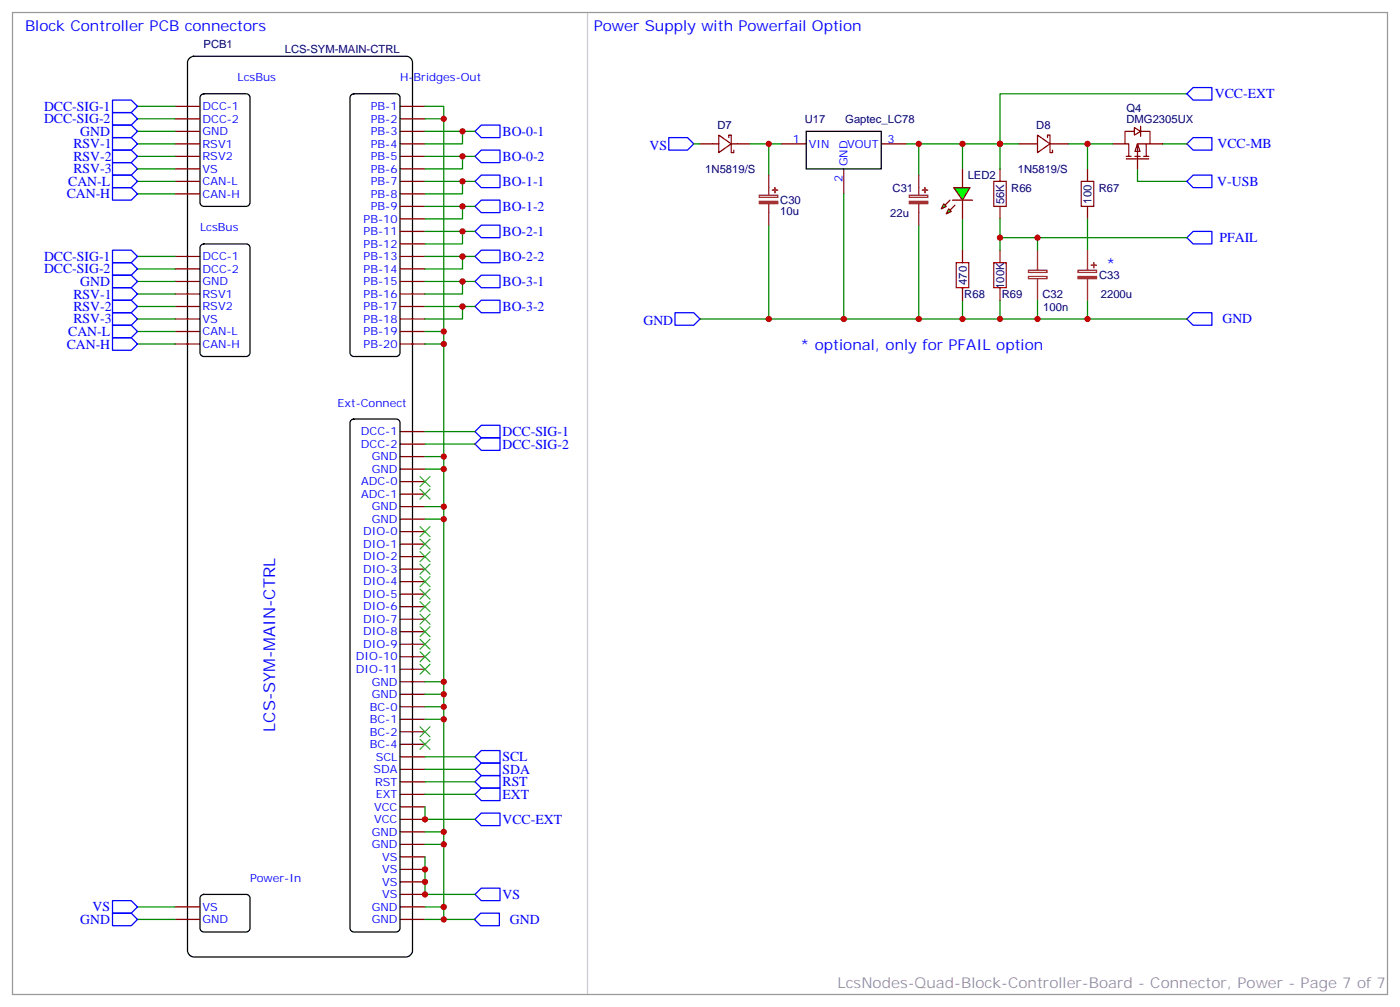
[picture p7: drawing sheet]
<svg xmlns="http://www.w3.org/2000/svg" width="395mm" height="284mm" viewBox="0 0 395 284" stroke-linecap="round" stroke-linejoin="round" font-family="sans-serif">
<path d="M336.7 38.8h5.3v3.5h-5.3l-1.7-1.7z" fill="none" stroke="#00f" stroke-width=".35"/>
<path d="M321 47.6v3.6h14.1M328.1 40.6h7" fill="none" stroke="#008700" stroke-width=".35"/>
<path d="M321.9 35.6v2.9" fill="none" stroke="#870000" stroke-width=".35"/>
<path d="M320.1 36l1.8 1-1.8 1.1z" fill="#fff" stroke="#870000" stroke-width=".35"/>
<g fill="none" stroke="#870000" stroke-width=".35">
<path d="M202.8 38.1l3.6 2.5-3.6 2.4zM205.7 38.8v-.7h.7v4.9h.7v-.7M292.8 38.1l3.5 2.5-3.5 2.4zM295.6 38.8v-.7h.7v4.9h.7v-.7M320 37h-2.5v3.6h1.1v3.5M322.1 37h2.5v3.6h-3.6v7M197.6 40.6h5.2M206.4 40.6h5.3M220.5 40.6h7M238.1 47.6v7.1M248.7 40.6h7.1M271.6 47.6v5.3"/>
<path d="M271.6 56.4v5.3M282.2 47.6v3.6M282.2 58.2v3.5M287.5 40.6h5.3M296.3 40.6h5.3M306.9 47.6v3.6M306.9 58.2v3.5M314 40.6h3.5M317.9 44.1h1.4M317.9 44.8h6.3M320.3 44.1h1.4M321 40.6l.7 2.1h-1.4z"/>
<path d="M322.8 44.1h1.4M323.5 40.6v3.5M324.6 40.6h3.5M271.6 70.6v3.5M282.2 70.6v3.5M271.6 81.1v3.6M282.2 81.1v3.6"/>
</g>
<path d="M188.7 38.8h5.3l1.8 1.8-1.8 1.7h-5.3zM336.7 24.7h5.3v3.5h-5.3l-1.7-1.7zM336.7 49.4h5.3v3.5h-5.3l-1.7-1.7zM336.7 65.3h5.3v3.5h-5.3l-1.7-1.8zM190.5 88.2h5.3l1.8 1.8-1.8 1.7h-5.3zM336.7 88.2h5.3v3.5h-5.3l-1.7-1.7z" fill="none" stroke="#00f" stroke-width=".35"/>
<g fill="none" stroke="#008700" stroke-width=".35">
<path d="M335.1 26.5h-52.9v14.1M195.8 40.6h1.8M211.7 40.6h8.8M217 40.6v8.8M238.1 54.7v35.3M255.8 40.6h3.5M271.6 40.6v7M282.2 40.6h-22.9v8.8M282.2 40.6h5.3M282.2 40.6v7M301.6 40.6h12.4M306.9 40.6v7"/>
<path d="M217 63.5v26.5M259.3 63.5v26.5M271.6 61.7v8.9M282.2 61.7v8.9M282.2 67h52.9M292.8 67v3.6M306.9 61.7v8.9M197.6 90h137.5M271.6 84.7v5.3M282.2 84.7v5.3M292.8 84.7v5.3M306.9 84.7v5.3"/>
</g>
<path d="M227.5 37h21.2v10.6h-21.2z" fill="none" stroke="#000" stroke-width=".35"/>
<path d="M280.5 51.2h3.5v7h-3.5zM305.2 51.2h3.5v7h-3.5zM269.9 74.1h3.5v7h-3.5zM280.5 74.1h3.5v7h-3.5z" fill="none" stroke="#a10000" stroke-width=".35"/>
<g fill="none" stroke="#8c2424" stroke-width=".35">
<path d="M214.3 55h5.2v.7h-5.2zM217 49.4v5.6M217 57.5v6M256.6 55h5.2v.7h-5.2zM259.3 49.4v5.6M259.3 57.5v6M290.3 78h5.2v.6h-5.2zM290.3 76.2h5.2v.6h-5.2zM292.8 70.6v5.6M292.8 78.7v6M304.3 76.2h5.2v.6h-5.2zM306.9 70.6v5.6"/>
<path d="M306.9 78.7v6"/>
</g>
<g fill="#8c2424" stroke="#8c2424" stroke-width=".35">
<path d="M214.3 56.8h5.2v.6h-5.2z"/>
<path d="M218 53.6l1.4 .1z"/>
<path d="M218.7 52.9v1.4z"/>
<path d="M256.6 56.8h5.2v.6h-5.2z"/>
<path d="M260.3 53.6l1.5 .1z"/>
<path d="M261 52.9l.1 1.4z"/>
<path d="M304.3 78h5.2v.6h-5.2z"/>
<path d="M308 74.8h1.4z"/>
<path d="M308.6 74.1l.1 1.4z"/>
</g>
<path d="M165.8 3.5v277" fill="none" stroke="#ccc" stroke-width=".35"/>
<g fill="#0f0" stroke="#870000" stroke-width=".35">
<path d="M267.8 58.9l.7 .7-1.4 .7z"/>
<path d="M266.3 57.5l.8 .7-1.5 .7z"/>
</g>
<g fill="#870000" stroke="#870000" stroke-width=".35">
<path d="M269.5 57.9l-1.4 1.4z"/>
<path d="M268.1 56.4l-1.4 1.5z"/>
</g>
<path d="M268.8 56.4h5.7z" fill="#f00" stroke="#870000" stroke-width=".35"/>
<path d="M269.2 52.9h4.6l-2.2 3.5z" fill="#0f0" stroke="#870000" stroke-width=".35"/>
<path d="M3.5 3.5h388.1v277h-388.1z" fill="none" stroke="#999" stroke-width=".35"/>
<path d="M53.5 16.4l1.2-.5h60a1.76 1.76 0 0 1 1.7 1.7v250.5a1.89 1.89 0 0 1-1.7 1.8h-60a1.89 1.89 0 0 1-1.8-1.8v-250.5z" fill="#fff" stroke="#000" stroke-width=".35"/>
<path d="M56.7 26.9l.8-.4h12l.6 .2 .4 .5 .1 30-.3 .6-.5 .4h-12.3l-.6-.2-.4-.6-.1-29.9zM99 26.9l.8-.4h12l.7 .2 .3 .5 .1 72.3-.2 .6-.9 .4h-12l-.6-.2-.4-.8v-72zM56.7 69.2l.8-.4h12l.6 .2 .4 .5 .1 30-.3 .6-.5 .4h-12.3l-.6-.2-.4-.5-.1-30zM99 118.6l.8-.4h12l.9 .4 .2 .6v142.6l-.2 .6-.9 .4h-12l-.6-.2-.4-.8v-142.6zM56.7 252.7l.8-.5h12l.6 .2 .5 .9v8.5l-.3 .6-.8 .4h-12l-.6-.2-.5-.8v-8.5z" fill="none" stroke="#000" stroke-width=".35"/>
<g fill="none" stroke="#870000" stroke-width=".35">
<path d="M49.4 30h7M49.4 33.5h7M49.4 37h7M112.9 30h7M112.9 33.5h7M112.9 37h7M49.4 40.6h7M49.4 44.1h7M49.4 47.6h7M49.4 51.2h7M49.4 54.7h7M112.9 40.6h7"/>
<path d="M112.9 44.1h7M112.9 47.6h7M112.9 51.2h7M112.9 54.7h7M112.9 58.2h7M49.4 79.4h7M49.4 75.8h7M49.4 72.3h7M112.9 79.4h7M112.9 75.8h7M112.9 72.3h7M112.9 61.7h7"/>
<path d="M112.9 65.3h7M112.9 68.8h7M49.4 97h7M49.4 93.5h7M49.4 90h7M49.4 86.4h7M49.4 82.9h7M112.9 97h7M112.9 93.5h7M112.9 90h7M112.9 86.4h7M112.9 82.9h7"/>
<path d="M112.9 121.7h7M112.9 125.2h7M112.9 128.8h7M112.9 132.3h7M112.9 135.8h7M112.9 139.3h7M112.9 142.9h7M112.9 146.4h7M112.9 149.9h7M112.9 153.5h7M112.9 157h7M112.9 160.5h7"/>
<path d="M112.9 164h7M112.9 167.6h7M112.9 171.1h7M112.9 174.6h7M112.9 178.2h7M112.9 181.7h7M112.9 185.2h7M112.9 188.7h7M112.9 192.3h7M112.9 195.8h7M112.9 199.3h7M112.9 202.8h7"/>
<path d="M112.9 206.4h7M112.9 209.9h7M112.9 213.4h7M112.9 217h7M112.9 220.5h7M112.9 224h7M112.9 227.5h7M112.9 231.1h7M112.9 234.6h7M112.9 238.1h7M49.4 255.8h7M49.4 259.3h7"/>
<path d="M112.9 255.8h7M112.9 259.3h7M112.9 241.7h7M112.9 245.2h7M112.9 248.7h7M112.9 252.2h7"/>
</g>
<g fill="none" stroke="#008700" stroke-width=".35">
<path d="M38.8 30h10.6M38.8 33.5h10.6M38.8 37h10.6M119.9 30h5.3v98.8M119.9 33.5h5.3M119.9 37h14.2M130.5 37v3.6h-10.6M38.8 40.6h10.6M38.8 44.1h10.6M38.8 51.2h10.6M38.8 54.7h10.6M38.8 47.6h10.6"/>
<path d="M119.9 44.1h14.2M119.9 51.2h14.2M119.9 58.2h14.2M130.5 44.1v3.5h-10.6M130.5 51.2v3.5h-10.6M130.5 58.2v3.5h-10.6M38.8 72.3h10.6M38.8 75.8h10.6M38.8 79.4h10.6M119.9 65.3h14.2M119.9 72.3h14.2M119.9 79.4h14.2"/>
<path d="M130.5 65.3v3.5h-10.6M130.5 72.3v3.5h-10.6M130.5 79.4v3.5h-10.6M38.8 82.9h10.6M38.8 86.4h10.6M38.8 93.5h10.6M38.8 97h10.6M38.8 90h10.6M119.9 93.5h5.3M119.9 97h5.3M119.9 86.4h14.2M130.5 86.4v3.6h-10.6"/>
<path d="M119.9 128.8h5.3v130.5M119.9 132.3h5.3M119.9 125.2h14.2M119.9 121.7h14.2M119.9 146.4h5.3M119.9 142.9h5.3M119.9 195.8h5.3M119.9 192.3h5.3M119.9 199.3h5.3M119.9 202.8h5.3M119.9 213.4h14.2M119.9 217h14.2"/>
<path d="M119.9 227.5v3.6h14.2M119.9 234.6h5.3M119.9 238.1h5.3M119.9 220.5h14.2M119.9 224h14.2M38.8 255.8h10.6M38.8 259.3h10.6M119.9 241.7v10.5h14.2M119.9 255.8h5.3M119.9 259.3h14.2"/>
</g>
<g fill="none" stroke="#00f" stroke-width=".35">
<path d="M31.7 28.2h5.3l1.8 1.8-1.8 1.8h-5.3zM31.7 31.8h5.3l1.8 1.7-1.8 1.8h-5.3zM31.7 35.3h5.3l1.8 1.7-1.8 1.8h-5.3zM31.7 38.8h5.3l1.8 1.8-1.8 1.7h-5.3zM134.1 37l1.7-1.7h5.3v3.5h-5.3zM31.7 42.3h5.3l1.8 1.8-1.8 1.8h-5.3zM31.7 49.4h5.3l1.8 1.8-1.8 1.7h-5.3zM31.7 52.9h5.3l1.8 1.8-1.8 1.7h-5.3zM31.7 45.9h5.3l1.8 1.7-1.8 1.8h-5.3zM134.1 44.1l1.7-1.8h5.3v3.6h-5.3zM134.1 58.2l1.7-1.8h5.3v3.6h-5.3zM134.1 51.2l1.7-1.8h5.3v3.5h-5.3z"/>
<path d="M31.7 70.6h5.3l1.8 1.7-1.8 1.8h-5.3zM31.7 74.1h5.3l1.8 1.7-1.8 1.8h-5.3zM31.7 77.6h5.3l1.8 1.8-1.8 1.7h-5.3zM134.1 79.4l1.7-1.8h5.3v3.5h-5.3zM134.1 72.3l1.7-1.7h5.3v3.5h-5.3zM134.1 65.3l1.7-1.8h5.3v3.5h-5.3zM31.7 81.1h5.3l1.8 1.8-1.8 1.8h-5.3zM31.7 84.7h5.3l1.8 1.7-1.8 1.8h-5.3zM31.7 91.7h5.3l1.8 1.8-1.8 1.7h-5.3zM31.7 95.2h5.3l1.8 1.8-1.8 1.8h-5.3zM31.7 88.2h5.3l1.8 1.8-1.8 1.7h-5.3zM134.1 86.4l1.7-1.7h5.3v3.5h-5.3z"/>
<path d="M134.1 125.2l1.7-1.7h5.3v3.5h-5.3zM134.1 121.7l1.7-1.8h5.3v3.6h-5.3zM134.1 213.4l1.7-1.7h5.3v3.5h-5.3zM134.1 217l1.7-1.8h5.3v3.5h-5.3zM134.1 231.1l1.7-1.8h5.3v3.5h-5.3zM134.1 220.5l1.7-1.8h5.3v3.5h-5.3zM134.1 224l1.7-1.8h5.3v3.6h-5.3zM31.7 254h5.3l1.8 1.8-1.8 1.7h-5.3zM31.7 257.5h5.3l1.8 1.8-1.8 1.8h-5.3zM133.9 259.3l1.7-1.8h5.3v3.6h-5.3zM134.1 252.2l1.7-1.7h5.3v3.5h-5.3z"/>
</g>
<g fill="none" stroke="#3c3" stroke-width=".35">
<path d="M118.5 137.9l2.9 2.9M118.5 134.4l2.9 2.8M121.4 137.9l-2.9 2.9M121.4 134.4l-2.9 2.8M118.5 159.1l2.9 2.8M118.5 155.6l2.9 2.8M118.5 152l2.9 2.9M118.5 148.5l2.9 2.8M121.4 159.1l-2.9 2.8M121.4 155.6l-2.9 2.8M121.4 152l-2.9 2.9M121.4 148.5l-2.9 2.8"/>
<path d="M118.5 176.7l2.9 2.9M118.5 173.2l2.9 2.8M118.5 169.7l2.9 2.8M118.5 166.2l2.9 2.8M118.5 162.6l2.9 2.9M121.4 176.7l-2.9 2.9M121.4 173.2l-2.9 2.8M121.4 169.7l-2.9 2.8M121.4 166.2l-2.9 2.8M121.4 162.6l-2.9 2.9M118.5 187.3l2.9 2.8M118.5 183.8l2.9 2.8"/>
<path d="M118.5 180.3l2.9 2.8M121.4 187.3l-2.9 2.8M121.4 183.8l-2.9 2.8M121.4 180.3l-2.9 2.8M118.5 208.5l2.9 2.8M118.5 205l2.9 2.8M121.4 208.5l-2.9 2.8M121.4 205l-2.9 2.8"/>
</g>
<g fill="#c00">
<circle cx="259.3" cy="40.6" r=".88"/>
<circle cx="282.2" cy="40.6" r=".88"/>
<circle cx="259.3" cy="90" r=".88"/>
<circle cx="282.2" cy="67" r=".88"/>
<circle cx="238.1" cy="90" r=".88"/>
<circle cx="217" cy="40.6" r=".88"/>
<circle cx="306.9" cy="40.6" r=".88"/>
<circle cx="292.8" cy="67" r=".88"/>
<circle cx="217" cy="90" r=".88"/>
<circle cx="282.2" cy="90" r=".88"/>
<circle cx="306.9" cy="90" r=".88"/>
<circle cx="292.8" cy="90" r=".88"/>
<circle cx="271.6" cy="40.6" r=".88"/>
<circle cx="271.6" cy="90" r=".88"/>
<circle cx="125.2" cy="195.8" r=".88"/>
<circle cx="125.2" cy="192.3" r=".88"/>
<circle cx="125.2" cy="202.8" r=".88"/>
<circle cx="125.2" cy="199.3" r=".88"/>
<circle cx="125.2" cy="132.3" r=".88"/>
<circle cx="125.2" cy="146.4" r=".88"/>
<circle cx="125.2" cy="142.9" r=".88"/>
<circle cx="119.9" cy="231.1" r=".88"/>
<circle cx="125.2" cy="234.6" r=".88"/>
<circle cx="125.2" cy="238.1" r=".88"/>
<circle cx="125.2" cy="255.8" r=".88"/>
<circle cx="119.9" cy="252.2" r=".88"/>
<circle cx="119.9" cy="248.7" r=".88"/>
<circle cx="119.9" cy="245.2" r=".88"/>
<circle cx="125.2" cy="259.3" r=".88"/>
<circle cx="125.2" cy="128.8" r=".88"/>
<circle cx="125.2" cy="33.5" r=".88"/>
<circle cx="125.2" cy="93.5" r=".88"/>
<circle cx="125.2" cy="97" r=".88"/>
<circle cx="130.5" cy="37" r=".88"/>
<circle cx="130.5" cy="44.1" r=".88"/>
<circle cx="130.5" cy="51.2" r=".88"/>
<circle cx="130.5" cy="58.2" r=".88"/>
<circle cx="130.5" cy="65.3" r=".88"/>
<circle cx="130.5" cy="72.3" r=".88"/>
<circle cx="130.5" cy="79.4" r=".88"/>
<circle cx="130.5" cy="86.4" r=".88"/>
</g>
<text font-size="4.6" fill="#00f" x="77.6" y="206.4" transform="rotate(-90 77.6 206.4)">LCS-SYM-MAIN-CTRL</text>
<g font-size="4.2" fill="#00f">
<text x="7.1" y="8.8">Block Controller PCB connectors</text>
<text x="167.6" y="8.8">Power Supply with Powerfail Option</text>
<text x="312.2" y="75.8">*</text>
<text x="225.8" y="98.8">* optional, only for PFAIL option</text>
</g>
<text font-size="4.2" fill="#999" x="236.4" y="278.7">LcsNodes-Quad-Block-Controller-Board - Connector, Power - Page 7 of 7</text>
<g font-size="3.9" fill="#00f">
<text x="342.9" y="27.8">VCC-EXT</text>
<text x="12.4" y="31.2">DCC-SIG-1</text>
<text x="12.4" y="34.8">DCC-SIG-2</text>
<text x="20.7" y="41.9">RSV-1</text>
<text x="22.7" y="38.3">GND</text>
<text x="141.8" y="38.3">BO-0-1</text>
<text x="343.6" y="41.9">VCC-MB</text>
<text x="20.7" y="45.4">RSV-2</text>
<text x="141.8" y="45.3">BO-0-2</text>
<text x="183.3" y="42.3">VS</text>
<text x="19.2" y="52.4">CAN-L</text>
<text x="20.7" y="48.9">RSV-3</text>
<text x="141.8" y="52.4">BO-1-1</text>
<text x="343.5" y="52.5">V-USB</text>
<text x="18.8" y="56">CAN-H</text>
<text x="141.8" y="59.4">BO-1-2</text>
<text x="141.8" y="66.5">BO-2-1</text>
<text x="344.2" y="68.3">PFAIL</text>
<text x="12.4" y="73.6">DCC-SIG-1</text>
<text x="12.4" y="77.1">DCC-SIG-2</text>
<text x="141.8" y="73.5">BO-2-2</text>
<text x="22.7" y="80.6">GND</text>
<text x="141.8" y="80.6">BO-3-1</text>
<text x="20.7" y="84.2">RSV-1</text>
<text x="20.7" y="87.7">RSV-2</text>
<text x="141.8" y="87.6">BO-3-2</text>
<text x="19.2" y="94.8">CAN-L</text>
<text x="20.7" y="91.2">RSV-3</text>
<text x="181.6" y="91.7">GND</text>
<text x="345" y="91.2">GND</text>
<text x="18.8" y="98.3">CAN-H</text>
<text x="141.8" y="122.9">DCC-SIG-1</text>
<text x="141.8" y="126.6">DCC-SIG-2</text>
<text x="141.8" y="214.6">SCL</text>
<text x="141.8" y="218.2">SDA</text>
<text x="141.8" y="221.7">RST</text>
<text x="141.8" y="225.2">EXT</text>
<text x="141.8" y="232.4">VCC-EXT</text>
<text x="26.1" y="257">VS</text>
<text x="141.8" y="253.5">VS</text>
<text x="22.7" y="260.5">GND</text>
<text x="143.9" y="260.5">GND</text>
</g>
<g font-size="3.2" fill="#000080">
<text x="57.4" y="13.5">PCB1</text>
<text x="80.4" y="14.8">LCS-SYM-MAIN-CTRL</text>
<text x="227.1" y="34.7">U17</text>
<text x="238.5" y="34.7">Gaptec_LC78</text>
<text x="317.9" y="34.6">DMG2305UX</text>
<text x="317.9" y="31.5">Q4</text>
<text x="202.5" y="36.3">D7</text>
<text x="292.5" y="36.3">D8</text>
<text x="199.1" y="48.7">1N5819/S</text>
<text x="273.1" y="50.5">LED2</text>
<text x="287.2" y="48.7">1N5819/S</text>
<text x="220.2" y="57.6">C30</text>
<text x="251.9" y="54.1">C31</text>
<text x="283.4" y="57.6" transform="rotate(-90 283.4 57.6)">56K</text>
<text x="285.4" y="54.1">R66</text>
<text x="308.1" y="57.4" transform="rotate(-90 308.1 57.4)">100</text>
<text x="310.1" y="54">R67</text>
<text x="220.2" y="60.8">10u</text>
<text x="251.3" y="61.1">22u</text>
<text x="272.8" y="80.4" transform="rotate(-90 272.8 80.4)">470</text>
<text x="283.4" y="81.5" transform="rotate(-90 283.4 81.5)">100K</text>
<text x="310.2" y="78.8">C33</text>
<text x="272.1" y="84.1">R68</text>
<text x="282.7" y="84.1">R69</text>
<text x="294.2" y="84">C32</text>
<text x="294.4" y="87.6">100n</text>
<text x="310.7" y="84">2200u</text>
</g>
<g font-size="3.2" fill="#00f">
<text x="67" y="22.9">LcsBus</text>
<text x="112.9" y="22.9">H-Bridges-Out</text>
<text x="57.1" y="31">DCC-1</text>
<text x="57.1" y="34.6">DCC-2</text>
<text x="104.6" y="34.6">PB-2</text>
<text x="104.6" y="31">PB-1</text>
<text x="57.1" y="38.1">GND</text>
<text x="57.1" y="41.6">RSV1</text>
<text x="104.6" y="41.6">PB-4</text>
<text x="104.6" y="38.1">PB-3</text>
<text x="223.8" y="40.2">1</text>
<text x="228.2" y="41.6">VIN</text>
<text x="239.1" y="41.6">VOUT</text>
<text x="250.5" y="40.2">3</text>
<text x="57.1" y="45.2">RSV2</text>
<text x="104.6" y="45.2">PB-5</text>
<text x="239.2" y="46.9" transform="rotate(-90 239.2 46.9)">GND</text>
<text x="57.1" y="48.7">VS</text>
<text x="57.1" y="52.2">CAN-L</text>
<text x="104.6" y="52.2">PB-7</text>
<text x="104.6" y="48.7">PB-6</text>
<text x="237.8" y="51.4" transform="rotate(-90 237.8 51.4)">2</text>
<text x="57.1" y="55.7">CAN-H</text>
<text x="104.6" y="55.7">PB-8</text>
<text x="104.6" y="59.3">PB-9</text>
<text x="56.4" y="65.3">LcsBus</text>
<text x="102.6" y="62.8">PB-10</text>
<text x="102.6" y="66.3">PB-11</text>
<text x="102.6" y="69.8">PB-12</text>
<text x="57.1" y="76.9">DCC-2</text>
<text x="57.1" y="73.4">DCC-1</text>
<text x="102.6" y="73.4">PB-13</text>
<text x="102.6" y="76.9">PB-14</text>
<text x="57.1" y="84">RSV1</text>
<text x="57.1" y="80.4">GND</text>
<text x="102.6" y="80.4">PB-15</text>
<text x="102.6" y="84">PB-16</text>
<text x="57.1" y="87.5">RSV2</text>
<text x="102.6" y="87.5">PB-17</text>
<text x="57.1" y="94.5">CAN-L</text>
<text x="57.1" y="91">VS</text>
<text x="102.6" y="91">PB-18</text>
<text x="102.6" y="94.5">PB-19</text>
<text x="57.1" y="98.1">CAN-H</text>
<text x="102.6" y="98.1">PB-20</text>
<text x="95.2" y="114.7">Ext-Connect</text>
<text x="101.8" y="122.8">DCC-1</text>
<text x="101.8" y="126.3">DCC-2</text>
<text x="104.9" y="129.8">GND</text>
<text x="101.9" y="136.9">ADC-0</text>
<text x="104.9" y="133.3">GND</text>
<text x="101.9" y="140.4">ADC-1</text>
<text x="104.9" y="143.9">GND</text>
<text x="104.9" y="147.5">GND</text>
<text x="102.5" y="151">DIO-0</text>
<text x="102.5" y="154.5">DIO-1</text>
<text x="102.5" y="158">DIO-2</text>
<text x="102.5" y="161.6">DIO-3</text>
<text x="102.5" y="165.1">DIO-4</text>
<text x="102.5" y="168.6">DIO-5</text>
<text x="102.5" y="172.2">DIO-6</text>
<text x="102.5" y="175.7">DIO-7</text>
<text x="102.5" y="179.2">DIO-8</text>
<text x="102.5" y="182.7">DIO-9</text>
<text x="100.4" y="186.3">DIO-10</text>
<text x="100.4" y="189.8">DIO-11</text>
<text x="104.9" y="193.3">GND</text>
<text x="104.9" y="196.8">GND</text>
<text x="104.3" y="200.4">BC-0</text>
<text x="104.3" y="203.9">BC-1</text>
<text x="104.3" y="207.4">BC-2</text>
<text x="104.3" y="211">BC-4</text>
<text x="106" y="214.5">SCL</text>
<text x="105.4" y="218">SDA</text>
<text x="105.9" y="221.5">RST</text>
<text x="106" y="225.1">EXT</text>
<text x="105.6" y="228.6">VCC</text>
<text x="105.6" y="232.1">VCC</text>
<text x="104.9" y="235.7">GND</text>
<text x="104.9" y="239.2">GND</text>
<text x="107.8" y="242.7">VS</text>
<text x="70.6" y="248.7">Power-In</text>
<text x="107.8" y="246.2">VS</text>
<text x="107.8" y="249.8">VS</text>
<text x="57.1" y="256.8">VS</text>
<text x="104.9" y="256.8">GND</text>
<text x="107.8" y="253.3">VS</text>
<text x="57.1" y="260.3">GND</text>
<text x="104.9" y="260.3">GND</text>
</g>
</svg>
